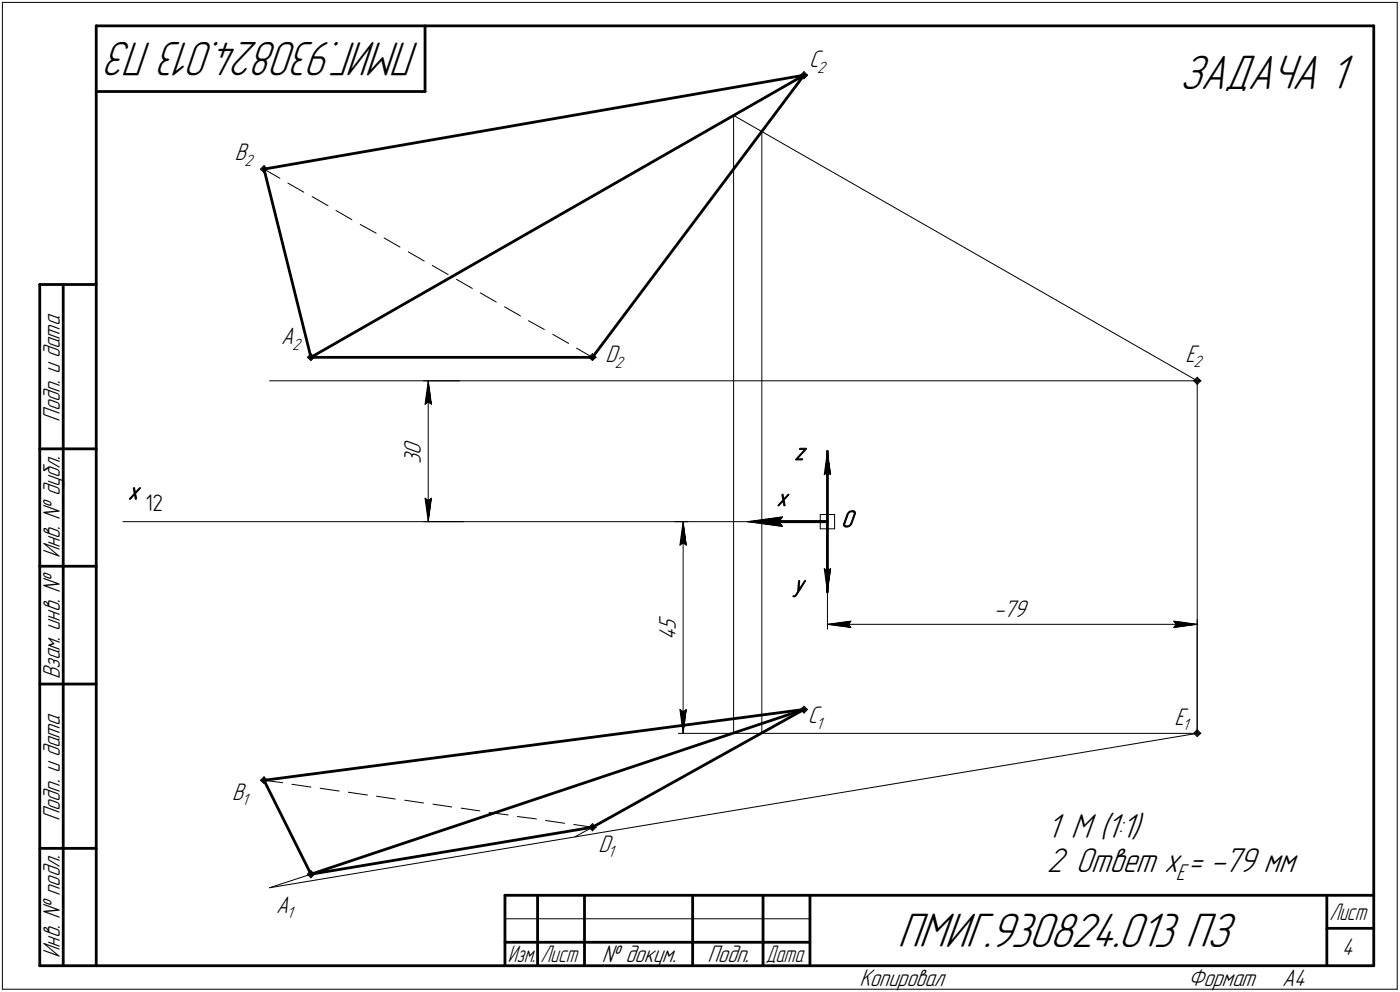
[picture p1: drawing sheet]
<svg xmlns="http://www.w3.org/2000/svg" width="298mm" height="211mm" viewBox="0 0 298 211" stroke-linecap="round" stroke-linejoin="round" font-family="sans-serif">
<g fill="none" stroke="#000" stroke-width=".21">
<path d="M.5 .5v210zM.5 .5h297zM170.4 16l.8 .8zM170.7 16l.5 .5zM170.9 16l.3 .3zM171.2 15.7l.2 .3zM171.2 15.7l-.3 .3zM171.2 16.3l.2-.3zM171.2 15.5l.5 .5zM171.2 15.5l-.5 .5zM171.2 16.5l.5-.5zM171.2 15.2l.8 .8z"/>
<path d="M171.2 15.2l-.8 .8zM171.2 16.8l.8-.8zM171.4 16h.3zM171.7 16h.3zM297.5 .5v210zM55.5 36l.7 .7zM55.7 36l.5-.5zM55.7 36l.5 .5zM56 36l.2 .2zM56.2 35.7l.3 .3zM56.2 35.7l-.2 .3zM56.2 36.2l.3-.2z"/>
<path d="M56.2 35.5l.4 .5zM56.2 35.2l.7 .8zM56.2 35.2l-.7 .8zM56.2 36l3.4 1.9zM56.5 36h.1zM56.6 36l-.4 .5zM56.6 36h.3zM56.9 36l-.7 .7zM61.3 38.9l3.4 2zM156.2 24.6l98.7 56.4zM156.2 24.6v131.4zM162.2 28v128z"/>
<path d="M66.5 41.8l3.3 2zM71.5 44.8l3.4 1.9zM76.7 47.8l3.4 1.8zM81.8 50.6l3.4 2zM87 53.6l3.3 1.9zM92 56.5l3.4 1.9zM97.2 59.4l3.4 2zM65.4 76l.8 .7zM65.7 76l.5 .5zM66 76l.2 .3zM66.2 75.8l.3 .2zM66.2 75.8l-.2 .2z"/>
<path d="M66.2 76.3l.3-.3zM66.2 75.5l.5 .5zM66.2 75.5l-.5 .5zM66.2 76.5l.5-.5zM66.2 75.3l.8 .7zM66.2 75.3l-.8 .7zM66.2 76.7l.8-.7zM66.5 76h.2zM66.7 76h.3zM102.3 62.3l3.4 2zM107.4 65.3l3.4 1.9zM112.5 68.2l3.4 1.9z"/>
<path d="M117.7 71.1l3.4 2zM122.8 74.1l3.4 1.9zM125.4 76l.8 .7zM125.6 76l.6 .5zM125.9 76l.3 .3zM126.2 75.8l.2 .2zM126.2 75.8l-.3 .2zM126.2 76.3l.2-.3zM126.2 75.5l.5 .5zM126.2 75.5l-.6 .5zM126.2 76.5l.5-.5zM126.2 75.3l.7 .7z"/>
<path d="M126.2 75.3l-.8 .7zM126.2 76.7l.7-.7zM126.4 76h.3zM126.7 76h.2zM57.4 81h197.5zM90.2 81h7.7zM90.5 86l.7-.5zM91.2 81l.7 5zM91.2 85.5l.7 .5zM91.2 81l-.7 5zM91.2 81v30zM176.2 96v5z"/>
<path d="M176.2 96l.7 5zM176.2 96l-.7 5zM254.2 81l.7 .8zM254.4 81l.5 .5zM254.7 81l.2 .3zM254.9 80.8l.3 .2zM254.9 80.8l-.2 .2zM254.9 81.3l.3-.3zM254.9 80.5l.5 .5zM254.9 80.5l-.5 .5zM254.9 81.5l.5-.5zM254.9 80.3l.8 .7z"/>
<path d="M254.9 80.3l-.7 .7zM254.9 81.8l.8-.8zM254.9 81v75zM255.2 81h.2zM255.4 81h.3zM26.2 111h145zM90.2 111h8.5zM90.5 106l.7 5zM90.5 106l.7 .5zM91.2 106.5l.7-.5zM91.9 106l-.7 5zM143.7 111h2.8z"/>
<path d="M144.8 116l.7-.5zM145.5 111l.6 5zM145.5 115.5l.6 .5zM145.5 111l-.7 5zM145.5 111v45zM159.2 111l7.4-1zM159.2 111l7.4 1zM159.2 111h15zM165.9 111l.7 1zM166.6 110l-.7 1zM174.7 112.5h3zM174.7 109.5v3z"/>
<path d="M174.7 109.5h3zM175.5 101l.7-.5zM176.2 100.5l.7 .5zM176.2 114v12zM176.2 111v22.9zM177.7 109.5v3zM175.5 121l.7 5zM175.5 121l.7 .5zM176.2 121.5l.7-.5zM176.2 132.8l5-.6zM176.2 132.8l5 .7zM176.2 132.8h78.7z"/>
<path d="M176.9 121l-.7 5zM180.7 132.8l.5 .7zM181.2 132.2l-.5 .6zM249.9 133.5l5-.7zM249.9 132.2l.5 .6zM249.9 132.2l5 .6zM250.4 132.8l-.5 .7zM254.9 131.8v24.2zM144.4 156h11.8zM144.8 151l.7 5zM144.8 151l.7 .5zM145.5 151.5l.6-.5z"/>
<path d="M146.1 151l-.6 5zM156.2 156h98.7zM170.4 151l.8-.7zM170.4 151l.8 .7zM170.7 151l.5-.5zM170.7 151l.5 .5zM170.9 151l.3-.2zM170.9 151l.3 .2zM171.2 150.8l.2 .2zM171.2 151.2l.2-.2zM171.2 150.5l.5 .5zM171.2 151.5l.5-.5z"/>
<path d="M171.2 150.3l.8 .7zM171.2 151.7l.8-.7zM171.4 151h.3zM171.7 151h.3zM254.2 156l.7 .7zM254.4 156l.5 .5zM254.7 156l.2 .2zM254.9 155.8l.3 .2zM254.9 155.8l-.2 .2zM254.9 156.2l.3-.2zM254.9 155.5l.5 .5zM254.9 155.5l-.5 .5z"/>
<path d="M254.9 156.5l.5-.5zM254.9 155.3l.8 .7zM254.9 155.3l-.7 .7zM254.9 156.7l.8-.7zM255.2 156h.2zM255.4 156h.3zM55.5 166l.7 .7zM55.7 166l.5 .5zM56 166l.2 .3zM56.2 165.8l.3 .2zM56.2 165.8l-.2 .2zM56.2 166.3l.3-.3z"/>
<path d="M56.2 165.5l.4 .5zM56.2 165.5l-.5 .5zM56.2 165.3l.7 .7zM56.2 165.3l-.7 .7zM56.2 166.7l.7-.7zM56.2 166l4 .5zM56.5 166h.1zM56.6 166l-.4 .5zM56.6 166h.3zM62.1 166.9l4.1 .6zM68.2 167.7l4 .6zM74.2 168.6l4 .6z"/>
<path d="M80.2 169.4l4 .6zM86.2 170.3l4 .6zM92.2 171.1l4 .6zM98.2 172l4 .6zM104.1 172.9l4.1 .5zM110.2 173.7l4 .5zM116.2 174.6l4 .6zM122.2 175.4l4 .6zM122.4 178.1l3.8-2.1zM125.4 176l.8 .8zM125.6 176l.6 .5zM125.9 176l.3 .3z"/>
<path d="M126.2 175.8l.2 .2zM126.2 175.8l-.3 .2zM126.2 176.3l.2-.3zM126.2 175.5l.5 .5zM126.2 175.5l-.6 .5zM126.2 176.5l.5-.5zM126.2 175.3l.7 .7zM126.2 175.3l-.8 .7zM126.2 176.8l.7-.8zM126.4 176h.3zM126.7 176h.2zM57.4 188.9l197.5-32.9z"/>
<path d="M57.4 188.9l8.8-2.9zM65.4 186l.8-.7zM65.4 186l.8 .8zM65.7 186l.5 .5zM66 186l.2-.2zM66 186l.2 .3zM66.2 185.8l.3 .2zM66.2 186.3l.3-.3zM66.2 185.5l.5 .5zM66.2 185.5l-.5 .5zM66.2 185.3l.8 .7zM66.2 186.8l.8-.8z"/>
<path d="M66.5 186h.2zM66.7 186l-.5 .5zM66.7 186h.3zM107.5 195.5h65zM.5 210.5h297z"/>
</g>
<g fill="none" stroke="#000" stroke-width=".59">
<path d="M20.5 5.5v200zM20.5 5.5h272zM20.5 19.5h70zM90.5 5.5v14zM171.2 16l-45 60zM292.5 5.5v200zM56.2 36l10 40zM56.2 36l115-20zM8.5 60.5v145zM8.5 60.5h12zM13.5 60.5v145zM66.2 76h60z"/>
<path d="M66.2 76l105-60zM8.5 95.5h12zM176.2 96v5zM161.2 111h15zM166.2 111h10zM176.2 101v20zM8.5 120.5h12zM176.2 121v5zM8.5 145.5h12zM56.2 166l10 20zM56.2 166l115-15zM126.2 176l45-25z"/>
<path d="M8.5 180.5h12zM66.2 186l60-10zM66.2 186l105-35zM107.5 190.5h185zM107.5 190.5v15zM114.5 190.5v15zM124.5 190.5v15zM147.5 190.5v15zM162.5 190.5v15zM172.5 190.5v15zM282.5 190.5v15zM282.5 197.5h10z"/>
<path d="M8.5 205.5h12zM20.5 205.5h272zM107.5 200.5h7zM114.5 200.5h10zM124.5 200.5h23zM147.5 200.5h15zM162.5 200.5h10z"/>
</g>
<g fill="#000" stroke="#000" stroke-width=".21">
<path d="M91 82.3h.2zM91 82.4h.2zM91 82.5h.2zM91 82.5h.2zM91 82.6h.2zM91 82.7h.2zM91 82.8h.2zM91 82.9h.2zM90.9 83h.3zM90.9 83.1h.3zM90.9 83.1h.3zM90.9 83.2h.3zM90.9 83.3h.3zM90.9 83.4h.3zM90.9 83.5h.3zM90.8 83.6h.4zM90.8 83.7h.4zM90.8 83.7h.4zM90.8 83.8h.4zM90.8 83.9h.4zM90.8 84h.4zM90.8 84.1h.4zM90.8 84.2h.4zM90.8 84.2h.4zM90.8 84.3h.4zM90.8 84.4h.4zM90.8 84.5h.4zM90.8 84.6h.4zM90.8 84.7h.4zM90.8 84.8h.4zM90.7 84.8h.5zM90.7 84.9h.5zM90.7 85h.5zM90.7 85.1h.5zM90.7 85.2h.5zM90.7 85.3h.5zM90.7 85.3h.5zM90.6 85.4h.6zM90.6 85.5h.6zM90.6 85.6h.5zM90.6 85.7h.4zM90.6 85.8h.2zM90.6 85.9h.2z"/>
<path d="M91.2 81.7h.2zM91.2 81.8h.2zM91.2 81.9h.2zM91.2 82h.2zM91.2 82h.2zM91.2 82.1h.2zM91.2 82.2h.2zM91.2 82.3h.2zM91.2 82.4h.2zM91.2 82.5h.2zM91.2 82.5h.2zM91.2 82.6h.2zM91.2 82.7h.2zM91.2 82.8h.2zM91.2 82.9h.2zM91.2 83h.3zM91.2 83.1h.3zM91.2 83.1h.3zM91.2 83.2h.3zM91.2 83.3h.3zM91.2 83.4h.3zM91.2 83.5h.3zM91.2 83.6h.4zM91.2 83.7h.4zM91.2 83.7h.4zM91.2 83.8h.4zM91.2 83.9h.4zM91.2 84h.4zM91.2 84.1h.4zM91.2 84.2h.5zM91.2 84.2h.5zM91.2 84.3h.5zM91.2 84.4h.5zM91.2 84.5h.5zM91.2 84.6h.5zM91.2 84.7h.5zM91.2 84.8h.5zM91.2 84.8h.6zM91.2 84.9h.6zM91.2 85h.6zM91.2 85.1h.6zM91.2 85.2h.6zM91.2 85.3h.6zM91.2 85.3h.6zM91.2 85.4h.7zM91.2 85.5h.7zM91.4 85.6h.5zM91.4 85.7h.5zM91.5 85.8h.4zM91.7 85.9h.2z"/>
<path d="M176 97.3h.2zM176 97.4h.2zM176 97.5h.2zM176 97.5h.2zM176 97.6h.2zM176 97.7h.2zM176 97.8h.2zM176 97.9h.2zM175.9 98h.3zM175.9 98h.3zM175.9 98.1h.3zM175.9 98.2h.3zM175.9 98.3h.3zM175.9 98.4h.3zM175.9 98.5h.3zM175.9 98.6h.3zM175.9 98.6h.3zM175.9 98.7h.3zM175.9 98.8h.3zM175.9 98.9h.3zM175.9 99h.3zM175.9 99.1h.3zM175.8 99.1h.4zM175.8 99.2h.4zM175.8 99.3h.4zM175.8 99.4h.4zM175.8 99.5h.4zM175.8 99.6h.4zM175.8 99.7h.4zM175.8 99.7h.4zM175.7 99.8h.5zM175.7 99.9h.5zM175.7 100h.5zM175.7 100.1h.5zM175.7 100.2h.5zM175.7 100.2h.5zM175.7 100.3h.5zM175.6 100.4h.6zM175.6 100.5h.6zM175.6 100.6h.5zM175.6 100.7h.4zM175.6 100.8h.3zM175.6 100.8h.2z"/>
<path d="M176.2 96.7h.2zM176.2 96.8h.2zM176.2 96.9h.2zM176.2 96.9h.2zM176.2 97h.2zM176.2 97.1h.2zM176.2 97.2h.2zM176.2 97.3h.2zM176.2 97.4h.2zM176.2 97.5h.2zM176.2 97.5h.2zM176.2 97.6h.2zM176.2 97.7h.2zM176.2 97.8h.2zM176.2 97.9h.2zM176.2 98h.3zM176.2 98h.3zM176.2 98.1h.3zM176.2 98.2h.3zM176.2 98.3h.3zM176.2 98.4h.3zM176.2 98.5h.3zM176.2 98.6h.4zM176.2 98.6h.4zM176.2 98.7h.4zM176.2 98.8h.4zM176.2 98.9h.4zM176.2 99h.4zM176.2 99.1h.4zM176.2 99.1h.5zM176.2 99.2h.5zM176.2 99.3h.5zM176.2 99.4h.5zM176.2 99.5h.5zM176.2 99.6h.5zM176.2 99.7h.5zM176.2 99.7h.5zM176.2 99.8h.6zM176.2 99.9h.6zM176.2 100h.6zM176.2 100.1h.6zM176.2 100.2h.6zM176.2 100.2h.6zM176.2 100.3h.6zM176.2 100.4h.7zM176.2 100.5h.7zM176.4 100.6h.5zM176.4 100.7h.5zM176.5 100.8h.4zM176.7 100.8h.2z"/>
<path d="M90.6 106.2h.2zM90.6 106.3h.2zM90.6 106.3h.4zM90.6 106.4h.5zM90.6 106.5h.6zM90.6 106.6h.6zM90.7 106.7h.5zM90.7 106.8h.5zM90.7 106.8h.5zM90.7 106.9h.5zM90.7 107h.5zM90.7 107.1h.5zM90.7 107.2h.5zM90.8 107.3h.4zM90.8 107.4h.4zM90.8 107.4h.4zM90.8 107.5h.4zM90.8 107.6h.4zM90.8 107.7h.4zM90.8 107.8h.4zM90.8 107.9h.4zM90.8 107.9h.4zM90.8 108h.4zM90.8 108.1h.4zM90.8 108.2h.4zM90.8 108.3h.4zM90.8 108.4h.4zM90.8 108.5h.4zM90.9 108.5h.3zM90.9 108.6h.3zM90.9 108.7h.3zM90.9 108.8h.3zM90.9 108.9h.3zM90.9 109h.3zM90.9 109.1h.3zM91 109.1h.2zM91 109.2h.2zM91 109.3h.2zM91 109.4h.2zM91 109.5h.2zM91 109.6h.2zM91 109.6h.2zM91 109.7h.2z"/>
<path d="M91.7 106.2h.2zM91.5 106.3h.4zM91.4 106.3h.5zM91.4 106.4h.5zM91.2 106.5h.7zM91.2 106.6h.7zM91.2 106.7h.6zM91.2 106.8h.6zM91.2 106.8h.6zM91.2 106.9h.6zM91.2 107h.6zM91.2 107.1h.6zM91.2 107.2h.6zM91.2 107.3h.5zM91.2 107.4h.5zM91.2 107.4h.5zM91.2 107.5h.5zM91.2 107.6h.5zM91.2 107.7h.5zM91.2 107.8h.5zM91.2 107.9h.5zM91.2 107.9h.4zM91.2 108h.4zM91.2 108.1h.4zM91.2 108.2h.4zM91.2 108.3h.4zM91.2 108.4h.4zM91.2 108.5h.4zM91.2 108.5h.3zM91.2 108.6h.3zM91.2 108.7h.3zM91.2 108.8h.3zM91.2 108.9h.3zM91.2 109h.3zM91.2 109.1h.3zM91.2 109.1h.2zM91.2 109.2h.2zM91.2 109.3h.2zM91.2 109.4h.2zM91.2 109.5h.2zM91.2 109.6h.2zM91.2 109.6h.2zM91.2 109.7h.2zM91.2 109.8h.2zM91.2 109.9h.2zM91.2 110h.2zM91.2 110.1h.2zM91.2 110.2h.2zM91.2 110.2h.2zM91.2 110.3h.2z"/>
<path d="M145.3 112.3h.2zM145.3 112.4h.2zM145.3 112.4h.2zM145.3 112.5h.2zM145.3 112.6h.2zM145.3 112.7h.2zM145.3 112.8h.2zM145.3 112.9h.2zM145.2 112.9h.3zM145.2 113h.3zM145.2 113.1h.3zM145.2 113.2h.3zM145.2 113.3h.3zM145.2 113.4h.3zM145.2 113.5h.3zM145.1 113.5h.4zM145.1 113.6h.4zM145.1 113.7h.4zM145.1 113.8h.4zM145.1 113.9h.4zM145.1 114h.4zM145.1 114h.4zM145 114.1h.5zM145 114.2h.5zM145 114.3h.5zM145 114.4h.5zM145 114.5h.5zM145 114.6h.5zM145 114.6h.5zM145 114.7h.5zM144.9 114.8h.6zM144.9 114.9h.6zM144.9 115h.6zM144.9 115.1h.6zM144.9 115.1h.6zM144.9 115.2h.6zM144.9 115.3h.6zM144.9 115.4h.6zM144.9 115.5h.6zM144.9 115.6h.5zM144.9 115.7h.4zM144.9 115.7h.2zM144.9 115.8h.1z"/>
<path d="M145.5 111.7h.1zM145.5 111.8h.1zM145.5 111.8h.1zM145.5 111.9h.1zM145.5 112h.1zM145.5 112.1h.1zM145.5 112.2h.1zM145.5 112.3h.2zM145.5 112.4h.2zM145.5 112.4h.2zM145.5 112.5h.2zM145.5 112.6h.2zM145.5 112.7h.2zM145.5 112.8h.2zM145.5 112.9h.2zM145.5 112.9h.3zM145.5 113h.3zM145.5 113.1h.3zM145.5 113.2h.3zM145.5 113.3h.3zM145.5 113.4h.3zM145.5 113.5h.3zM145.5 113.5h.4zM145.5 113.6h.4zM145.5 113.7h.4zM145.5 113.8h.4zM145.5 113.9h.4zM145.5 114h.4zM145.5 114h.4zM145.5 114.1h.5zM145.5 114.2h.5zM145.5 114.3h.5zM145.5 114.4h.5zM145.5 114.5h.5zM145.5 114.6h.5zM145.5 114.6h.5zM145.5 114.7h.5zM145.5 114.8h.5zM145.5 114.9h.5zM145.5 115h.5zM145.5 115.1h.5zM145.5 115.1h.5zM145.5 115.2h.5zM145.5 115.3h.5zM145.5 115.4h.6zM145.5 115.5h.6zM145.6 115.6h.5zM145.7 115.7h.4zM145.8 115.7h.3zM146 115.8h.1z"/>
<path d="M159.2 111h6.7zM159.9 111.1h6zM160.4 111.2h5.6zM161 111.3h5.1zM161.7 111.3h4.4zM162.3 111.4h3.9zM162.9 111.5h3.4zM163.6 111.6h2.8zM164.2 111.7h2.2zM164.8 111.8h1.7zM165.4 111.8h1.1zM166 111.9h.6z"/>
<path d="M166 110.1h.6zM165.4 110.2h1.1zM164.8 110.2h1.7zM164.2 110.3h2.2zM163.6 110.4h2.8zM162.9 110.5h3.4zM162.3 110.6h3.9zM161.7 110.7h4.4zM161 110.7h5.1zM160.4 110.8h5.6zM159.9 110.9h6z"/>
<path d="M175.6 121.2h.2zM175.6 121.2h.3zM175.6 121.3h.4zM175.6 121.4h.5zM175.6 121.5h.6zM175.6 121.6h.6zM175.7 121.7h.5zM175.7 121.8h.5zM175.7 121.8h.5zM175.7 121.9h.5zM175.7 122h.5zM175.7 122.1h.5zM175.7 122.2h.5zM175.8 122.3h.4zM175.8 122.3h.4zM175.8 122.4h.4zM175.8 122.5h.4zM175.8 122.6h.4zM175.8 122.7h.4zM175.8 122.8h.4zM175.8 122.9h.4zM175.9 122.9h.3zM175.9 123h.3zM175.9 123.1h.3zM175.9 123.2h.3zM175.9 123.3h.3zM175.9 123.4h.3zM175.9 123.4h.3zM175.9 123.5h.3zM175.9 123.6h.3zM175.9 123.7h.3zM175.9 123.8h.3zM175.9 123.9h.3zM175.9 124h.3zM175.9 124h.3zM176 124.1h.2zM176 124.2h.2zM176 124.3h.2zM176 124.4h.2zM176 124.5h.2zM176 124.5h.2zM176 124.6h.2zM176 124.7h.2z"/>
<path d="M176.2 132.8h4.5zM176.9 132.9h3.9zM177.5 133h3.3zM178.1 133.1h2.8zM178.7 133.2h2.2zM179.3 133.3h1.7zM180 133.3h1.1zM180.6 133.4h.6z"/>
<path d="M176.7 121.2h.2zM176.5 121.2h.4zM176.4 121.3h.5zM176.4 121.4h.5zM176.2 121.5h.7zM176.2 121.6h.7zM176.2 121.7h.6zM176.2 121.8h.6zM176.2 121.8h.6zM176.2 121.9h.6zM176.2 122h.6zM176.2 122.1h.6zM176.2 122.2h.6zM176.2 122.3h.5zM176.2 122.3h.5zM176.2 122.4h.5zM176.2 122.5h.5zM176.2 122.6h.5zM176.2 122.7h.5zM176.2 122.8h.5zM176.2 122.9h.5zM176.2 122.9h.4zM176.2 123h.4zM176.2 123.1h.4zM176.2 123.2h.4zM176.2 123.3h.4zM176.2 123.4h.4zM176.2 123.4h.4zM176.2 123.5h.3zM176.2 123.6h.3zM176.2 123.7h.3zM176.2 123.8h.3zM176.2 123.9h.3zM176.2 124h.3zM176.2 124h.3zM176.2 124.1h.2zM176.2 124.2h.2zM176.2 124.3h.2zM176.2 124.4h.2zM176.2 124.5h.2zM176.2 124.5h.2zM176.2 124.6h.2zM176.2 124.7h.2zM176.2 124.8h.2zM176.2 124.9h.2zM176.2 125h.2zM176.2 125.1h.2zM176.2 125.1h.2zM176.2 125.2h.2zM176.2 125.3h.2z"/>
<path d="M180.6 132.2h.6zM180 132.3h1.1zM179.3 132.4h1.7zM178.7 132.5h2.2zM178.1 132.6h2.8zM177.5 132.7h3.3zM176.9 132.8h3.9z"/>
<path d="M250 132.2h.6zM250.1 132.3h1.1zM250.2 132.4h1.7zM250.2 132.5h2.3zM250.3 132.6h2.8zM250.4 132.7h3.3zM250.4 132.8h3.9z"/>
<path d="M250.4 132.8h4.5zM250.4 132.9h3.9zM250.4 133h3.3zM250.3 133.1h2.8zM250.2 133.2h2.3zM250.2 133.3h1.7zM250.1 133.3h1.1zM250 133.4h.6z"/>
<path d="M144.9 151.1h.1zM144.9 151.2h.2zM144.9 151.3h.4zM144.9 151.4h.5zM144.9 151.5h.6zM144.9 151.6h.6zM144.9 151.6h.6zM144.9 151.7h.6zM144.9 151.8h.6zM144.9 151.9h.6zM144.9 152h.6zM144.9 152.1h.6zM144.9 152.1h.6zM144.9 152.2h.6zM145 152.3h.5zM145 152.4h.5zM145 152.5h.5zM145 152.6h.5zM145 152.7h.5zM145 152.7h.5zM145 152.8h.5zM145.1 152.9h.4zM145.1 153h.4zM145.1 153.1h.4zM145.1 153.2h.4zM145.1 153.2h.4zM145.1 153.3h.4zM145.1 153.4h.4zM145.1 153.5h.4zM145.2 153.6h.3zM145.2 153.7h.3zM145.2 153.8h.3zM145.2 153.8h.3zM145.2 153.9h.3zM145.2 154h.3zM145.2 154.1h.3zM145.3 154.2h.2zM145.3 154.3h.2zM145.3 154.3h.2zM145.3 154.4h.2zM145.3 154.5h.2zM145.3 154.6h.2zM145.3 154.7h.2zM145.3 154.8h.2z"/>
<path d="M146 151.1h.1zM145.8 151.2h.3zM145.7 151.3h.4zM145.6 151.4h.5zM145.5 151.5h.6zM145.5 151.6h.6zM145.5 151.6h.5zM145.5 151.7h.5zM145.5 151.8h.5zM145.5 151.9h.5zM145.5 152h.5zM145.5 152.1h.5zM145.5 152.1h.5zM145.5 152.2h.5zM145.5 152.3h.5zM145.5 152.4h.5zM145.5 152.5h.5zM145.5 152.6h.5zM145.5 152.7h.5zM145.5 152.7h.5zM145.5 152.8h.5zM145.5 152.9h.4zM145.5 153h.4zM145.5 153.1h.4zM145.5 153.2h.4zM145.5 153.2h.4zM145.5 153.3h.4zM145.5 153.4h.4zM145.5 153.5h.3zM145.5 153.6h.3zM145.5 153.7h.3zM145.5 153.8h.3zM145.5 153.8h.3zM145.5 153.9h.3zM145.5 154h.3zM145.5 154.1h.3zM145.5 154.2h.2zM145.5 154.3h.2zM145.5 154.3h.2zM145.5 154.4h.2zM145.5 154.5h.2zM145.5 154.6h.2zM145.5 154.7h.2zM145.5 154.8h.1zM145.5 154.9h.1zM145.5 154.9h.1zM145.5 155h.1zM145.5 155.1h.1zM145.5 155.2h.1zM145.5 155.3h.1zM145.5 155.4h.1z"/>
</g>
<g font-size="10.9">
<text x="89.4" y="9" transform="rotate(-180 89.4 9)">ПМИГ.930824.013 ПЗ</text>
<text x="251.2" y="18.8">ЗАДАЧА 1</text>
<text x="191.1" y="201.5">ПМИГ.930824.013 ПЗ</text>
</g>
<g font-size="7.8">
<text x="222.9" y="178.4">1 М (1:1)</text>
<text x="222.9" y="185.5">2 Ответ x = -79 мм</text>
</g>
<g font-size="5.4">
<text x="172.3" y="14.3">С</text>
<text x="50" y="34.1">В</text>
<text x="59.9" y="73.2">А</text>
<text x="128.9" y="77">D</text>
<text x="252.4" y="77">E</text>
<text x="12.8" y="89.7" transform="rotate(-90 12.8 89.7)">Подп. и дата</text>
<text x="89.6" y="98.7" transform="rotate(-90 89.6 98.7)">30</text>
<text x="169.1" y="97.9">z</text>
<text x="27.3" y="106.2">x</text>
<text x="165.4" y="107.6">x</text>
<text x="179.1" y="112.1">O</text>
<text x="12.8" y="118.8" transform="rotate(-90 12.8 118.8)">Инв. № дубл.</text>
<text x="168.9" y="126">y</text>
<text x="211.7" y="131.3">-79</text>
<text x="143.9" y="136.2" transform="rotate(-90 143.9 136.2)">45</text>
<text x="12.8" y="144.6" transform="rotate(-90 12.8 144.6)">Взам. инв. №</text>
<text x="172" y="153.9">С</text>
<text x="250.1" y="154.2">E</text>
<text x="49.5" y="170.1">В</text>
<text x="12.8" y="174.7" transform="rotate(-90 12.8 174.7)">Подп. и дата</text>
<text x="127.4" y="181.2">D</text>
<text x="58.8" y="194.2">А</text>
<text x="12.8" y="203.8" transform="rotate(-90 12.8 203.8)">Инв. № подл.</text>
<text x="285.8" y="203.3">4</text>
<text x="128.2" y="204.8">№ докум.</text>
<text x="150.6" y="204.8">Подп.</text>
<text x="183" y="209.8">Копировал</text>
<text x="253" y="209.8">Формат</text>
<text x="273" y="209.8">A4</text>
</g>
<g font-size="5.3">
<text x="283.1" y="195.8">Лист</text>
<text x="108.1" y="204.8">Изм.</text>
<text x="115.1" y="204.8">Лист</text>
<text x="163.1" y="204.8">Дата</text>
</g>
<g font-size="5.1">
<text x="31" y="108.7">12</text>
<text x="250.4" y="187.2">E</text>
</g>
<g font-size="3.7">
<text x="174" y="15.5">2</text>
<text x="52" y="35.3">2</text>
<text x="62.2" y="74.4">2</text>
<text x="130.9" y="78.2">2</text>
<text x="254.2" y="78.2">2</text>
<text x="173.8" y="155.1">1</text>
<text x="251.8" y="155.4">1</text>
<text x="51.5" y="171.3">1</text>
<text x="129.4" y="182.4">1</text>
<text x="61.1" y="195.4">1</text>
</g>
</svg>
